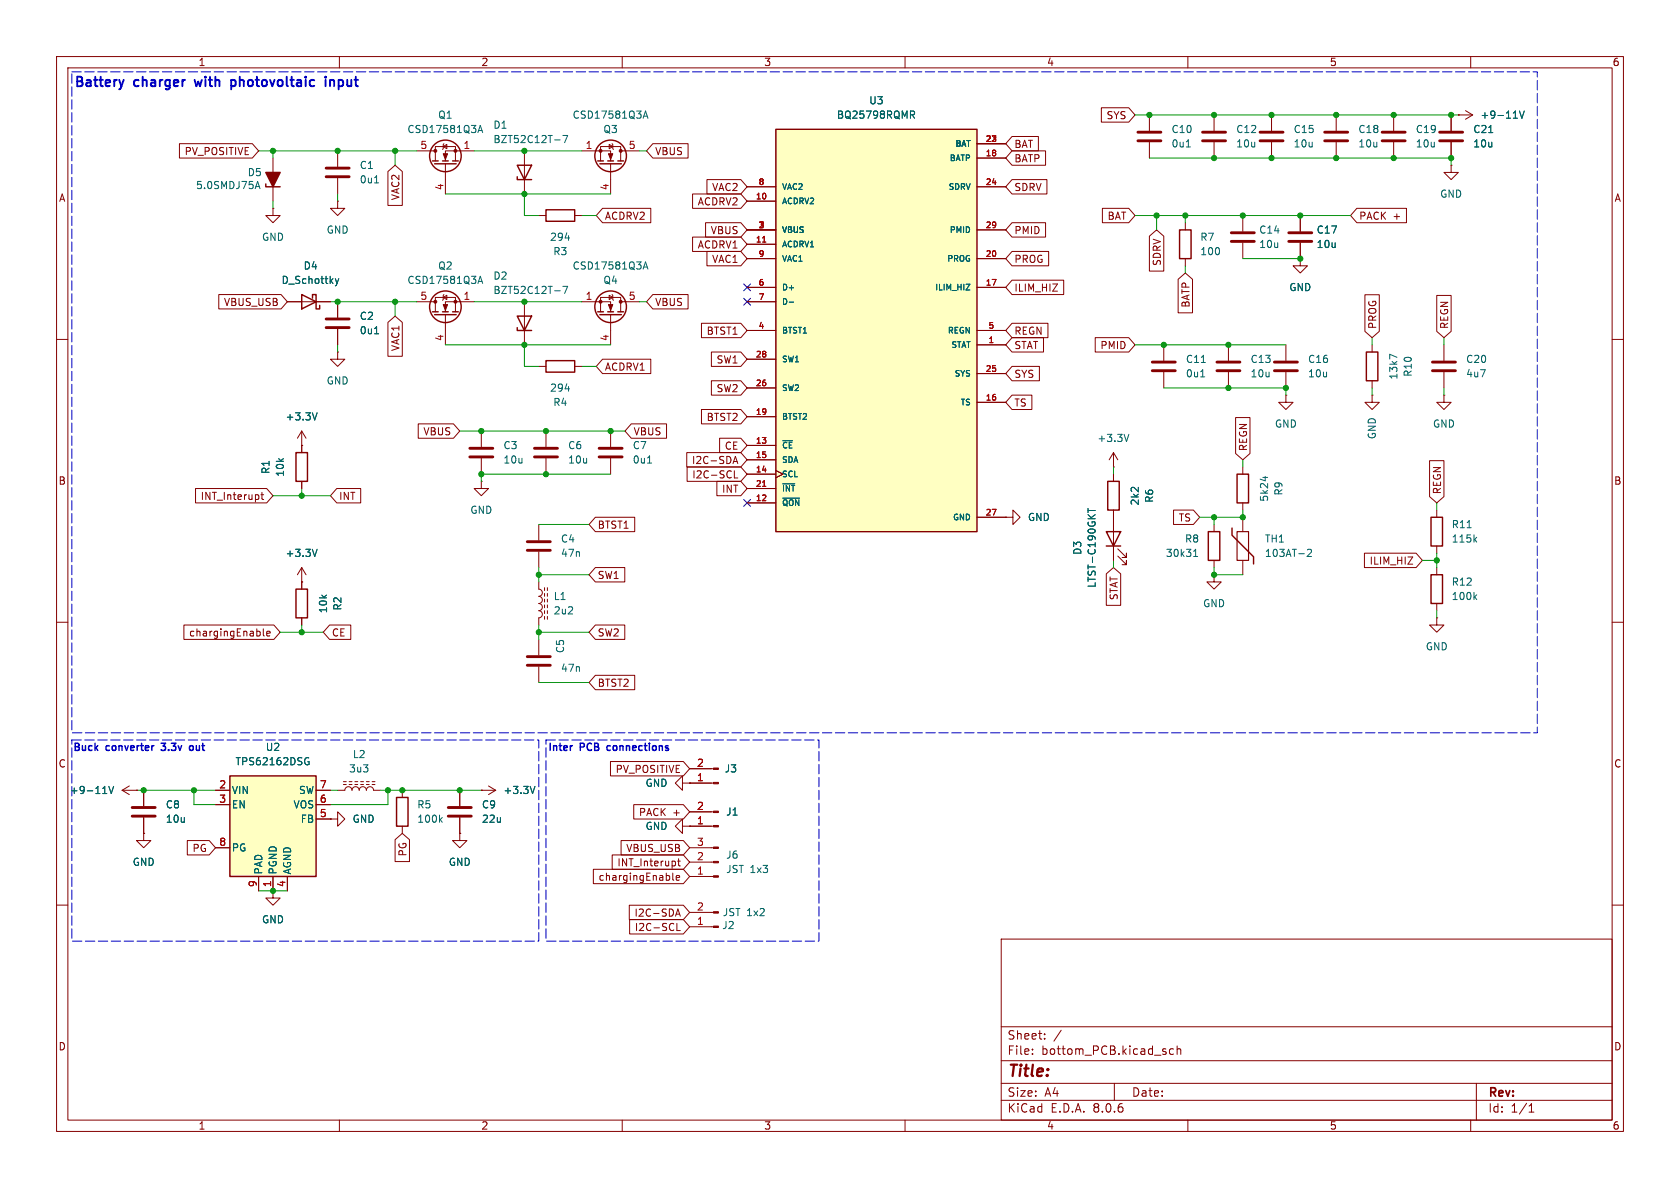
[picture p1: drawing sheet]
<svg xmlns="http://www.w3.org/2000/svg" width="297mm" height="210mm" viewBox="0 0 297 210" stroke-linecap="round" stroke-linejoin="round" font-family="sans-serif">
<g fill="none" stroke="#840000" stroke-width=".18">
<path d="M10 10h277v190h-277zM12 12h273v186h-273zM60 10v2M110 10v2M160 10v2M210 10v2M260 10v2M10 60h2M285 60h2M10 110h2M285 110h2M81.3 139.7v2.8"/>
<path d="M10 160h2M81.3 144.5v2.8M285 160h2M177 166h108v32h-108zM60 198v2M110 198v2M160 198v2M177 194.5h108M177 191.5h108M177 187.5h108M177 181.5h108M182.5 186.3v.1"/>
<path d="M182.5 185.5v.1M184.7 183.6v.1M184.7 182.8v.1M187.6 182.1l-1.3 2M197 191.5v3M207.5 185.5l-.5-.1-.3 .3v.4l.2 .2h.6M208.1 185.5l.2-.1 .4 .1v.9M208.1 184.9v1.5M210 198v2M260 198v2M261 191.5v6.5M270.3 196.6h.9"/>
<path d="M270.3 195.5l.4-.4v1.5"/>
</g>
<path d="M79.2 144.3h4.1M79.2 142.7h4.1" fill="none" stroke="#840000" stroke-width=".51"/>
<path d="M137.2 22.9h35.5v71.1h-35.5z" fill="#ffffc2"/>
<path d="M137.2 22.9h35.5v71.1h-35.5zM241.6 62.2h2v5.1h-2zM195.6 94h2.5l-1.3 2.5zM195.6 96.5h2.5M195.8 85.1h2.1v5.1h-2.1zM213.6 94h2v5.1h-2zM217.8 93.3v1.3l3.8 3.8v1.3M253 91.4h2v5.1h-2zM52.3 104.1h2.1v5.1h-2.1zM253 101.6h2v5.1h-2z" fill="none" stroke="#840000" stroke-width=".25"/>
<g fill="none" stroke="#840000" stroke-width=".18">
<path d="M259.1 19.6l1.2 .7M132.1 35.6h5.1M132.1 33h5.1M172.7 27.9h5.1M172.7 25.4h5.1M172.7 33h5.1M203.2 20.3v2.8M203.2 25.1v2.8M214.6 20.3v2.8M214.6 25.1v2.8M224.8 20.3v2.8M224.8 25.1v2.8"/>
<path d="M236.2 20.3v2.8M236.2 25.1v2.8M246.4 20.3v2.8M246.4 25.1v2.8M256.5 29.2v1.3h1.3l-1.3 1.3-1.2-1.3h1.2M256.5 29.2h.1M256.5 20.3v2.8M256.5 25.1v2.8M257.8 20.3h.1M257.8 20.3h2.5M260.3 20.3l-1.2 .8M132.1 43.2h5.1"/>
<path d="M132.1 50.8h5.1M132.1 40.6h5.1M132.1 45.7h5.1M132.1 58.4h5.1M132.1 53.3h5.1M172.7 50.8h5.1M172.7 40.6h5.1M172.7 45.7h5.1M172.7 58.4h5.1M132.1 78.7h5.1M132.1 73.7h5.1M132.1 68.6h5.1"/>
<path d="M132.1 63.5h5.1M172.7 61h5.1M172.7 71.1h5.1M172.7 66h5.1M242.6 61v1.2M242.6 67.3v1.3M255.3 69.9v1.2h1.2l-1.2 1.3-1.3-1.3h1.3M255.3 69.9h.1M255.3 61v2.8M255.3 65.8v2.8M132.1 88.9h5.1M132.1 83.8h5.1"/>
<path d="M132.1 81.3h5.1M132.1 86.4h5.1M137.2 83.2l1.2 .6-1.2 .7M172.7 91.4h5.1M196.8 82.6h.1M196.8 80v2.6M196.8 83.8v1.3M196.8 90.2v8.9M196.8 80l-.7 1.3M196.8 80l.8 1.3M197.6 98.3l1.5 1.5v-.7v.7h-.7M197.6 97l1.5 1.6v-.8v.8h-.7"/>
<path d="M214.6 92.7v1.3M214.6 99.1v1.2M219.7 91.4v2.6M219.7 99.1v2.5M254 90.2v1.2M254 96.5v1.3M53.3 102.9h.1M53.3 100.3l-.7 1.3M53.3 100.3v3.8M53.3 109.2v1.3M53.3 100.3l.8 1.3M214.6 101.6v1.3h1.3l-1.3 1.2-1.2-1.2h1.2"/>
<path d="M214.6 101.6h.1M254 109.2v1.3h1.3l-1.3 1.3-1.3-1.3h1.3M254 109.2h.1M254 100.3v1.3M254 106.7v1.3M21.6 139.7l1.3 .8M21.6 139.7h2.5M22.9 138.9l-1.3 .8M24.1 139.7h.1M25.4 139.7v2.8M25.4 147.3v1.3h1.3l-1.3 1.3-1.3-1.3h1.3M25.4 147.3h.1"/>
<path d="M25.4 144.5v2.8M48.3 157.5v1.3h1.2l-1.2 1.2-1.3-1.2h1.3M48.3 157.5h.1"/>
</g>
<path d="M134.8 42.8h.6M134.8 86h.6" fill="none" stroke="#a90000" stroke-width=".18"/>
<g fill="none" stroke="#006464" stroke-width=".18">
<path d="M161 19.6h.4l.3 .3-.1 .3-.6 .1M268.6 19.6l.4 1.3 .5-1.3M161.3 20.3l.4 .6M209.7 26h.7M263.2 23.4h.7M267.5 20.9h.8M139.5 53.4h.8M138.4 77.9h1.7M199.6 76.8l-.5 1.2M247 63.2l-1.3-.6v.9M56.1 97.1l-.5 1.3M138.4 88.1h3"/>
<path d="M138.4 85.5h2.1M192.3 89.9v.7M192.3 90.2h1.3M211 98.4h.7M211 97.5l.4-.4v1.3M231.1 97.2l.5-.1 .3 .4-.8 .9h.8M259.4 93.3h.7M260.7 95.3l.4 .5M261.1 95l-.5 .5M260.7 105.5l.4 .5M261.1 105.1l-.5 .5M19.2 139l.5 1.3 .4-1.3"/>
<path d="M18.2 140.3h.7"/>
</g>
<g fill="none" stroke="#840000" stroke-width=".51">
<path d="M201.2 24.9h4M201.2 23.4h4M212.6 24.9h4.1M212.6 23.4h4.1M222.8 24.9h4M222.8 23.4h4M234.2 24.9h4.1M234.2 23.4h4.1M244.3 24.9h4.1M244.3 23.4h4.1M254.5 24.9h4.1M254.5 23.4h4.1"/>
<path d="M253.2 65.5h4.1M253.2 64h4.1M23.4 144.3h4M23.4 142.7h4"/>
</g>
<path d="M218.7 94h2v5.1h-2z" fill="none" stroke="#840000" stroke-width=".2"/>
<path d="M40.6 137.2h15.3v17.7h-15.3z" fill="#ffffc2"/>
<g fill="none" stroke="#840000" stroke-width=".25">
<path d="M47 32.5v.5h2.5M76.5 28.4h1M76.8 29h3.8M78.2 28.4h1M80 28.4h1M91.4 31.2v.6h2.6M91.4 29.2h2.6l-1.3 2.6zM96.5 37.1h5.1v2h-5.1zM105.7 28.4h1M106 29h3.9M107.4 28.4h1.1M109.2 28.4h1"/>
<path d="M53.3 52.1l2.6 1.2-2.6 1.3zM55.2 52.7v-.6h.7v2.5h.6v-.6M76.5 55.1h1M76.8 55.6h3.8M78.2 55.1h1M80 55.1h1M91.4 57.9v.5h2.6M91.4 55.9h2.6l-1.3 2.5zM105.7 55.1h1M106 55.6h3.9M107.4 55.1h1.1M109.2 55.1h1"/>
<path d="M208.5 40.6h2.1v5.1h-2.1zM96.5 63.8h5.1v2h-5.1zM52.3 80h2.1v5.1h-2.1zM218.7 83.8h2v5.1h-2zM40.6 137.2h15.3v17.7h-15.3zM70.1 141h2v5.1h-2z"/>
<circle cx="78.7" cy="27.6" r="2.79"/>
<circle cx="107.9" cy="27.6" r="2.79"/>
<circle cx="78.7" cy="54.2" r="2.79"/>
<circle cx="107.9" cy="54.2" r="2.79"/>
</g>
<g fill="none" stroke="#840000" stroke-width=".18">
<path d="M194.7 19h4.8l1.2 1.3-1.2 1.3h-4.8zM31.7 25.4h12.9l1.1 1.3-1.1 1.2h-12.9zM48.3 36.8v1.3h1.2l-1.2 1.3-1.3-1.3h1.3M48.3 36.8h.1M48.3 27.9v7.7M59.7 35.6v1.2h1.3l-1.3 1.3-1.3-1.3h1.3M59.7 35.6h.1M59.7 26.7v2.8M59.7 31.5v2.8M68.6 30.3l1.2-1.1 1.3 1.1v6h-2.5zM73.7 26.7h3.3M77 28.4v-2.5h3.5v2.5"/>
<path d="M78.4 25.9l.6-.4v.8zM78.5 25.4l-.1 .1v.8l-.2 .1M78.7 29v5.3M83.8 26.7h-5.1v1.7M92.7 26.7v7.6M95.2 38.1h1.3M101.6 38.1h1.3M102.9 26.7h5v1.7M106.2 28.4v-2.5h3.5v2.5M106.5 36.8h8.6v2.6h-8.6l-1.1-1.3zM107.7 25.5l.6 .4-.6 .4zM107.9 29v5.3"/>
<path d="M108.2 25.4l.1 .1v.8l.2 .1M109.7 26.7h3.3M115.4 25.4h6.2v2.5h-6.2l-1.1-1.2zM122.4 34.3h8.6l1.1 1.3-1.1 1.2h-8.6zM124.7 39.4h6.3l1.1 1.2-1.1 1.3h-6.3zM125 31.7h6l1.1 1.3-1.1 1.3h-6zM132.1 35.6h5.1M132.1 33h5.1M172.7 27.9h5.1M172.7 25.4h5.1M172.7 33h5.1M178.9 26.7h5.9v2.5h-5.9l-1.1-1.3z"/>
<path d="M178.9 31.7h6.2v2.6h-6.2l-1.1-1.3zM178.9 24.1h4.7v2.6h-4.7l-1.1-1.3zM178.9 39.4h5.9v2.5h-5.9l-1.1-1.3zM194.9 36.8h4.6l1.2 1.3-1.2 1.3h-4.6zM209.5 39.4v1.2M219.7 38.1v2.8M229.9 38.1v2.8M239.9 36.8h8.7v2.6h-8.7l-1.1-1.3zM256.5 20.3v2.8M256.5 25.1v2.8M257.8 20.3h.1M38.7 52.1h11l1.1 1.2-1.1 1.3h-11z"/>
<path d="M50.8 53.3h7.6M59.7 53.3v2.8M59.7 58.2v2.8M68.6 57l1.2-1.1 1.3 1.1v6h-2.5zM73.7 53.3h3.3M77 55.1v-2.5h3.5v2.5M78.4 52.6l.6-.4v.8zM78.5 52.1l-.1 .1v.8l-.2 .1M78.7 55.6v5.4M83.8 53.3h-5.1v1.8M92.7 53.3v7.7M102.9 53.3h5v1.8"/>
<path d="M106.2 55.1v-2.5h3.5v2.5M107.7 52.2l.6 .4-.6 .4zM107.9 55.6v5.4M108.2 52.1l.1 .1v.8l.2 .1M109.7 53.3h3.3M115.4 52.1h6.2v2.5h-6.2l-1.1-1.3zM122.4 41.9h8.6l1.1 1.3-1.1 1.3h-8.6zM124 57.1h7l1.1 1.3-1.1 1.3h-7zM125 44.4h6l1.1 1.3-1.1 1.3h-6zM132.1 53.3h5.1M132.1 43.2h5.1M132.1 50.8h5.1"/>
<path d="M132.1 40.6h5.1M132.1 45.7h5.1M132.1 58.4h5.1M172.7 50.8h5.1M172.7 40.6h5.1M172.7 45.7h5.1M172.7 58.4h5.1M178.9 59.7h5.6v2.5h-5.6l-1.1-1.2zM178.9 57.1h6.4v2.6h-6.4l-1.1-1.3zM178.9 44.4h6.5v2.6h-6.5l-1.1-1.3zM178.9 49.5h9.1v2.6h-9.1l-1.1-1.3zM193.6 59.7h5.9l1.2 1.3-1.2 1.2h-5.9z"/>
<path d="M203.2 41.8l1.3-1.2 1.2 1.2v6.1h-2.5zM208.3 49.4l1.2-1.1 1.3 1.1v5.9h-2.5zM209.5 45.7v1.3M219.7 42.9v2.8M229.9 45.7v1.3h1.2l-1.2 1.3-1.3-1.3h1.3M229.9 45.7h.1M229.9 42.9v2.8M241.3 52.1h2.5v6.5l-1.2 1.1-1.3-1.1zM254 52.2h2.5v6.4l-1.2 1.1-1.3-1.1zM53.3 78.7h.1M53.3 76.2v3.8M53.3 76.2l-.7 1.3"/>
<path d="M53.3 76.2l.8 1.3M59.7 62.2v1.3h1.3l-1.3 1.3-1.3-1.3h1.3M59.7 62.2h.1M73.9 74.9h6.3l1.1 1.3-1.1 1.3h-6.3zM85.1 76.2v2.8M95.2 64.8h1.3M96.5 76.2v2.8M101.6 64.8h1.3M106.5 63.5h8.6v2.5h-8.6l-1.1-1.2zM107.9 76.2v2.8M111.6 74.9h6.2v2.6h-6.2l-1.1-1.3zM124 72.4h7l1.1 1.3-1.1 1.2h-7z"/>
<path d="M125.8 62.2h5.2l1.1 1.3-1.1 1.3h-5.2zM125.8 67.3h5.2l1.1 1.3-1.1 1.3h-5.2zM127.2 77.5h3.8l1.1 1.2-1.1 1.3h-3.8zM132.1 78.7h5.1M132.1 73.7h5.1M132.1 68.6h5.1M132.1 63.5h5.1M172.7 61h5.1M172.7 71.1h5.1M172.7 66h5.1M178.9 64.8h4.9v2.5h-4.9l-1.1-1.3zM178.9 69.8h3.5v2.6h-3.5l-1.1-1.3z"/>
<path d="M205.7 61v2.8M205.7 65.8v2.8M217.2 61v2.8M217.2 65.8v2.8M218.4 73.8h2.6v6.4l-1.3 1.1-1.3-1.1zM227.3 69.9v1.2h1.3l-1.3 1.3-1.2-1.3h1.2M227.3 69.9h.1M227.3 61v2.8M227.3 65.8v2.8M242.6 69.9v1.2h1.2l-1.2 1.3-1.3-1.3h1.3M242.6 69.9h.1M34.6 86.4h12.5l1.2 1.2-1.2 1.3h-12.5z"/>
<path d="M46.1 87.5h.5M46.3 87v1.1l.3 .2M53.3 85.1v1.3M59.5 86.4h4.3v2.5h-4.3l-1.1-1.3zM85.1 85.1v1.3h1.3l-1.3 1.2-1.3-1.2h1.3M85.1 85.1h.1M85.1 81v2.8M95.2 92.7v2.8M95.2 97.5v2.8M96.5 81v2.8M105.3 91.4h6.9v2.6h-6.9l-1.2-1.3zM107.9 81v2.8"/>
<path d="M121.4 80h9.6l1.1 1.3-1.1 1.3h-9.6zM121.5 82.5h9.5l1.1 1.3-1.1 1.3h-9.5zM126.7 85.1h4.3l1.1 1.3-1.1 1.2h-4.3zM129.6 82l.4-1.3 .4 1.3M129.7 81.6h.6M129.8 83.2v1.3h.6M132.1 88.9h5.1M132.1 83.8h5.1M132.1 81.3h5.1M132.1 86.4h5.1M137.2 83.2l1.2 .6-1.2 .7M172.7 91.4h5.1"/>
<path d="M177.8 91.4h1.3v-1.2l1.2 1.2-1.2 1.3v-1.3M177.8 91.4h.1M196.8 83.8v1.3M196.8 90.2v3.8M196.8 96.5v2.6M207.5 90.2h3.5l1.1 1.2-1.1 1.3h-3.5zM219.7 82.6v1.2M219.7 88.9v1.3M241.2 97.8h9.1l1.2 1.3-1.2 1.2h-9.1zM252.7 81.4h2.6v6.4l-1.3 1.1-1.3-1.1zM32.5 110.5h15.9l1.1 1.3-1.1 1.2h-15.9zM46.5 111.2v1l.2 .2"/>
<path d="M47.2 112l.6-.1-.1-.3h-.4l-.1 .2v.6h.5M53.3 102.9h.1M53.3 102.9v1.2M53.3 109.2v1.3M58.3 110.5h3.7v2.5h-3.7l-1.2-1.2zM95.2 108a.63 .63 0 0 1 .7 .6 .63 .63 0 0 1-.7 .6v1.3M95.2 104.1a.64 .64 0 0 1 .7 .7 .64 .64 0 0 1-.7 .6 .64 .64 0 0 1 .7 .7 .64 .64 0 0 1-.7 .6 .63 .63 0 0 1 .7 .6 .63 .63 0 0 1-.7 .7M95.2 102.9v1.2M95.2 113v2.8M95.2 117.9v2.8M96.3 103.9v.5M96.3 104.9v.5"/>
<path d="M96.3 105.9v.5M96.3 106.9v.5M96.3 108v.5M96.3 109v.5M96.8 103.9v.5M96.8 104.9v.5M96.8 105.9v.5M96.8 106.9v.5M96.8 108v.5M96.8 109v.5M105.3 119.4h6.9v2.5h-6.9l-1.2-1.2zM105.3 110.5h5.2v2.5h-5.2l-1.2-1.2z"/>
<path d="M105.3 100.3h5.2v2.6h-5.2l-1.2-1.3zM195.6 101.4l1.2-1.1 1.3 1.1v5.6h-2.5zM24.1 139.7h.1M25.4 139.7v2.8M38.1 139.7h2.5M55.9 139.7h2.5M59.7 139.7h1.3a.64 .64 0 0 1 .6-.6 .64 .64 0 0 1 .6 .6 .64 .64 0 0 1 .7-.6 .64 .64 0 0 1 .6 .6 .64 .64 0 0 1 .6-.6 .64 .64 0 0 1 .7 .6 .64 .64 0 0 1 .6-.6 .64 .64 0 0 1 .6 .6h1.3M60.7 138.7h.5M60.7 138.2h.5M61.7 138.7h.5M61.7 138.2h.5M62.7 138.7h.5"/>
<path d="M62.7 138.2h.5M63.8 138.7h.5M63.8 138.2h.5M64.8 138.7h.5M64.8 138.2h.5M65.8 138.7h.5M65.8 138.2h.5M71.1 139.7v1.3M81.3 139.7v2.8M85.1 139.7h.1M85.1 139.7h2.5M86.4 138.9l1.2 .8"/>
<path d="M87.6 139.7l-1.2 .8M107.9 134.6h12.9l1.1 1.3-1.1 1.3h-12.9zM120.6 138.4v-1.2l-1.2 1.2 1.2 1.3v-1.3h1.3M121.9 138.4h.1M121.9 135.9h4.2M121.9 138.4h4.2M25.4 147.3h.1M25.4 144.5v2.8M33.1 148.6h3.9l1.1 1.3-1.1 1.2h-3.9zM38.1 142.2h2.5M38.1 149.9h2.5M45.7 154.9v2.6"/>
<path d="M48.3 157.5h.1M48.3 154.9v2.6M50.8 154.9v2.6M55.9 142.2h2.5M55.9 144.8h2.5M58.4 144.8h1.3v-1.3l1.3 1.3-1.3 1.3v-1.3M58.4 144.8h.1M69.8 148.4l1.3-1.1 1.3 1.1v3.9h-2.6zM71.1 146.1v1.2M81.3 147.3v1.3h1.2l-1.2 1.3-1.3-1.3h1.3M81.3 147.3h.1M81.3 144.5v2.8"/>
<path d="M104.9 153.7h15.9l1.1 1.2-1.1 1.3h-15.9zM108.2 151.1h12.6l1.1 1.3-1.1 1.3h-12.6zM109.8 148.6h11l1.1 1.3-1.1 1.2h-11zM112 142.2h8.8l1.1 1.3-1.1 1.3h-8.8zM118.9 154.3v1.1l.2 .2M119.5 155.2l.6-.1v-.3h-.4l-.2 .1 .1 .6h.5M119.8 152.2h.5M120 151.8v1.1l.3 .2M120.6 146.1v-1.3l-1.2 1.3 1.2 1.2v-1.2h1.3M121.9 146.1h.1M121.9 149.9h4.2M121.9 143.5h4.2"/>
<path d="M121.9 146.1h4.2M121.9 152.4h4.2M121.9 154.9h4.2M111.2 160h9.6l1.1 1.3-1.1 1.3h-9.6zM111.3 162.6h9.5l1.1 1.2-1.1 1.3h-9.5zM119.4 162l.4-1.3 .5 1.3M119.5 161.6h.6M119.7 163.2v1.3h.6M121.9 161.3h4.2M121.9 163.8h4.2"/>
</g>
<g fill="none" stroke="#006464" stroke-width=".18">
<path d="M161 19.6h.4l.3 .3-.1 .3-.6 .1M268.6 19.6l.4 1.3 .5-1.3M45.2 33h.6M45.5 32.1l.5 1.2M66.2 32.3h.7M84.5 23.4l.4-1.2 .4 1.2M84.6 23.1h.6M98.1 24.7h.9M99.5 23.9h.9l-.6 1.3M113.7 20.9l.4-1.3 .4 1.3M113.8 20.5h.6M161.3 20.3l.4 .6"/>
<path d="M263.2 23.4h.7M267.5 20.9h.8M59.3 49.3l.3 .8M59.6 50.1l-.3 .4M59.9 49.3l-.3 .8M66.2 59h.7M84.5 50.1l.4-1.3 .4 1.3M84.6 49.7h.6M98.1 51.4h.9M99.5 50.6h.9l-.6 1.3M99.9 42.1h.8M113.7 47.6l.4-1.3 .4 1.3"/>
<path d="M113.8 47.2h.6M139.5 53.4h.8M56.1 73l-.5 1.2M99.9 68.7h.8M138.4 77.9h1.7M212.3 66.6h.7M212.4 64.1h.7M56.1 97.1l-.5 1.3M114.5 81.9h.7M138.4 88.1h3M138.4 85.5h2.1M192.3 89.9v.7"/>
<path d="M192.3 90.2h1.3M223.7 84.2v.8M19.2 139l.5 1.3 .4-1.3M54.1 134h.5M54.4 134.7h.2v.4l-.2 .1-.3-.1M94.6 139l-.4 1.3M18.2 140.3h.7M77.8 144.9l.4 .5M78.2 144.5l-.5 .5"/>
</g>
<g fill="none" stroke="#840000" stroke-width=".51">
<path d="M57.7 31.2h4M57.7 29.7h4M57.7 57.9h4M57.7 56.4h4M217.7 42.7h4M217.7 41.1h4M227.8 42.7h4.1M227.8 41.1h4.1M83.1 79.2h4M94.5 79.2h4.1M105.9 79.2h4.1M203.7 65.5h4.1"/>
<path d="M203.7 64h4.1M215.1 65.5h4.1M215.1 64h4.1M225.3 65.5h4.1M225.3 64h4.1M83.1 80.8h4M93.2 97.3h4.1M93.2 95.8h4.1M94.5 80.8h4.1M105.9 80.8h4.1M93.2 117.6h4.1M93.2 116.1h4.1"/>
</g>
<g fill="#840000" stroke="#840000" stroke-width=".18">
<path d="M107.6 27.2h.7l-.4 1z"/>
<path d="M126.1 143.4h.9v.2h-.9z"/>
<path d="M126.1 145.9h.9v.3h-.9z"/>
<path d="M126.1 149.7h.9v.3h-.9z"/>
<path d="M126.1 152.3h.9v.2h-.9z"/>
<path d="M126.1 154.8h.9v.3h-.9z"/>
<path d="M126.1 135.8h.9v.2h-.9z"/>
<path d="M126.1 138.3h.9v.3h-.9z"/>
<path d="M126.1 161.2h.9v.2h-.9z"/>
<path d="M126.1 163.7h.9v.3h-.9z"/>
<path d="M78.4 27.2h.7l-.4 1z"/>
<path d="M78.4 53.8h.7l-.4 1.1z"/>
<path d="M107.6 53.8h.7l-.4 1.1z"/>
<circle cx="106.2" cy="26.7" r=".25"/>
<circle cx="109.7" cy="26.7" r=".25"/>
<circle cx="80.5" cy="26.7" r=".25"/>
<circle cx="77" cy="26.7" r=".25"/>
<circle cx="80.5" cy="53.3" r=".25"/>
<circle cx="77" cy="53.3" r=".25"/>
<circle cx="106.2" cy="53.3" r=".25"/>
<circle cx="109.7" cy="53.3" r=".25"/>
</g>
<path d="M47 30.5h2.5l-1.2 2.5z" fill="#840000" stroke="#840000" stroke-width=".25"/>
<path d="M28.5 131.4h.8M28.5 132.5v.1M34 131.9l-.3-.1-.2 .3 .1 .5h.4M101.1 131.8h.1" fill="none" stroke="#0000c2" stroke-width=".25"/>
<path d="M21.9 14.1l-.4 1.1M40.9 14.1v1.7M40.9 14.2h.6M40.9 15.2h.6M57.6 13.6v.1M57.6 14.1v1.1M58.4 14.1v1.1M59 14.2a.45 .45 0 0 0-.6 .1" fill="none" stroke="#0000c2" stroke-width=".34"/>
<path d="M12.7 12.7h259.1v116.8h-259.1zM12.7 130.8h82.5v35.6h-82.5zM96.5 130.8h48.3v35.6h-48.3z" fill="none" stroke="#0000c2" stroke-width=".18" stroke-dasharray="1.7 .6"/>
<g fill="none" stroke="#009600" stroke-width=".18">
<path d="M45.7 26.7h28M48.3 26.7v1.2M48.3 35.6v1.2M59.7 34.3v1.3M69.8 26.7v2.5M78.7 34.3h29.2M83.8 26.7h19.1M92.7 34.3v3.8h2.5M102.9 38.1h2.5M113 26.7h1.3M200.7 38.1h38.1M200.7 20.3h57.1"/>
<path d="M203.2 27.9h53.3v1.3M204.5 38.1v2.5M209.5 38.1v1.3M58.4 53.3h15.3M69.8 53.3v2.6M83.8 53.3h19.1M113 53.3h1.3M209.5 47v1.3M219.7 45.7h10.2M242.6 59.7v1.3M255.3 59.7v1.3M59.7 61v1.2"/>
<path d="M78.7 61h29.2M81.3 76.2h29.2M92.7 61v3.8h2.5M102.9 64.8h2.5M200.7 61h26.6M205.7 68.6h21.6v1.3M242.6 68.6v1.3M255.3 68.6v1.3M48.3 87.6h10.1M53.3 86.4v1.2M95.2 92.7h8.9M107.9 83.8h-22.8v1.3"/>
<path d="M196.8 82.6v1.2M196.8 99.1v1.2M214.6 91.4v1.3M219.7 81.3v1.3M219.7 90.2v1.2h-7.6M251.5 99.1h2.5M254 88.9v1.3M254 97.8v2.5M49.5 111.8h7.6M53.3 110.5v1.3M95.2 101.6h8.9M95.2 100.3v2.6"/>
<path d="M95.2 110.5v2.5M95.2 111.8h8.9M214.6 100.3v1.3h5.1M254 108v1.2M24.1 139.7h14M34.3 139.7v2.5h3.8M58.4 139.7h1.3M67.3 139.7h17.8M68.6 139.7v2.5h-10.2M95.2 120.7h8.9M45.7 157.5h5.1"/>
</g>
<path d="M131.5 50.2l1.2 1.2M131.5 52.7l1.2 1.2M132.7 50.2l-1.2 1.2M132.7 52.7l-1.2 1.2M131.5 88.3l1.2 1.2M132.7 88.3l-1.2 1.2" fill="none" stroke="#000084" stroke-width=".18"/>
<path d="M134.8 42.8h.6M134.8 86h.6" fill="none" stroke="#a90000" stroke-width=".18"/>
<g fill="#009600" stroke="#009600" stroke-width=".18">
<circle cx="53.3" cy="111.8" r=".46"/>
<circle cx="34.3" cy="139.7" r=".46"/>
<circle cx="68.6" cy="139.7" r=".46"/>
<circle cx="25.4" cy="139.7" r=".46"/>
<circle cx="48.3" cy="157.5" r=".46"/>
<circle cx="53.3" cy="87.6" r=".46"/>
<circle cx="92.7" cy="34.3" r=".46"/>
<circle cx="107.9" cy="76.2" r=".46"/>
<circle cx="96.5" cy="83.8" r=".46"/>
<circle cx="96.5" cy="76.2" r=".46"/>
<circle cx="92.7" cy="61" r=".46"/>
<circle cx="92.7" cy="53.3" r=".46"/>
<circle cx="85.1" cy="83.8" r=".46"/>
<circle cx="85.1" cy="76.2" r=".46"/>
<circle cx="69.8" cy="53.3" r=".46"/>
<circle cx="59.7" cy="53.3" r=".46"/>
<circle cx="69.8" cy="26.7" r=".46"/>
<circle cx="92.7" cy="26.7" r=".46"/>
<circle cx="59.7" cy="26.7" r=".46"/>
<circle cx="95.2" cy="111.8" r=".46"/>
<circle cx="81.3" cy="139.7" r=".46"/>
<circle cx="71.1" cy="139.7" r=".46"/>
<circle cx="95.2" cy="101.6" r=".46"/>
<circle cx="229.9" cy="38.1" r=".46"/>
<circle cx="246.4" cy="27.9" r=".46"/>
<circle cx="256.5" cy="27.9" r=".46"/>
<circle cx="229.9" cy="45.7" r=".46"/>
<circle cx="224.8" cy="20.3" r=".46"/>
<circle cx="236.2" cy="27.9" r=".46"/>
<circle cx="236.2" cy="20.3" r=".46"/>
<circle cx="224.8" cy="27.9" r=".46"/>
<circle cx="214.6" cy="27.9" r=".46"/>
<circle cx="214.6" cy="20.3" r=".46"/>
<circle cx="246.4" cy="20.3" r=".46"/>
<circle cx="256.5" cy="20.3" r=".46"/>
<circle cx="219.7" cy="38.1" r=".46"/>
<circle cx="203.2" cy="20.3" r=".46"/>
<circle cx="217.2" cy="61" r=".46"/>
<circle cx="227.3" cy="68.6" r=".46"/>
<circle cx="254" cy="99.1" r=".46"/>
<circle cx="214.6" cy="101.6" r=".46"/>
<circle cx="219.7" cy="91.4" r=".46"/>
<circle cx="204.5" cy="38.1" r=".46"/>
<circle cx="209.5" cy="38.1" r=".46"/>
<circle cx="214.6" cy="91.4" r=".46"/>
<circle cx="217.2" cy="68.6" r=".46"/>
<circle cx="205.7" cy="61" r=".46"/>
<circle cx="48.3" cy="26.7" r=".46"/>
</g>
<text font-size="2.8" fill="#840000" x="178" y="190.9">Title:</text>
<g font-size="2.3" fill="#0000c2">
<text x="12.9" y="15.8">Battery</text>
<text x="23.7" y="15.8">charger</text>
<text x="35.2" y="15.8">with</text>
<text x="42.1" y="15.8">photovoltaic</text>
<text x="59.5" y="15.8">input</text>
</g>
<g font-size="2.1" fill="#840000">
<text x="178" y="184">Sheet:</text>
<text x="178" y="186.7">File:</text>
<text x="184.1" y="186.7">bottom_PCB.kicad_sch</text>
<text x="178" y="196.9">KiCad</text>
<text x="178" y="194.1">Size:</text>
<text x="184.7" y="194.1">A4</text>
<text x="185.7" y="196.9">E.D.A.</text>
<text x="193.3" y="196.9">8.0.6</text>
<text x="200" y="194.1">Date:</text>
<text x="263" y="194.3">Rev:</text>
<text x="263" y="196.9">Id:</text>
<text x="267.1" y="196.9">1/1</text>
</g>
<g font-size="1.8" fill="#840000">
<text x="35" y="11.9">1</text>
<text x="85" y="11.9">2</text>
<text x="135" y="11.9">3</text>
<text x="185" y="11.9">4</text>
<text x="235" y="11.9">5</text>
<text x="285" y="11.9">6</text>
<text x="195.5" y="21.3">SYS</text>
<text x="32.5" y="27.6">PV_POSITIVE</text>
<text x="115.7" y="27.6">VBUS</text>
<text x="179.2" y="28.9">BATP</text>
<text x="179.2" y="26.4">BAT</text>
<text x="10.3" y="35.9">A</text>
<text x="70.8" y="35.5" transform="rotate(-90 70.8 35.5)">VAC2</text>
<text x="125.8" y="34">VAC2</text>
<text x="179.2" y="34">SDRV</text>
<text x="285.3" y="35.9">A</text>
<text x="106.8" y="39.1">ACDRV2</text>
<text x="123.3" y="36.5">ACDRV2</text>
<text x="125.5" y="41.6">VBUS</text>
<text x="179.2" y="41.6">PMID</text>
<text x="195.7" y="39.1">BAT</text>
<text x="240.2" y="39.1">PACK</text>
<text x="246.3" y="39.1">+</text>
<text x="123.3" y="44.1">ACDRV1</text>
<text x="125.8" y="46.7">VAC1</text>
<text x="179.2" y="46.7">PROG</text>
<text x="205.4" y="47.1" transform="rotate(-90 205.4 47.1)">SDRV</text>
<text x="179.2" y="51.8">ILIM_HIZ</text>
<text x="39.5" y="54.3">VBUS_USB</text>
<text x="115.7" y="54.3">VBUS</text>
<text x="124.8" y="59.4">BTST1</text>
<text x="179.2" y="59.4">REGN</text>
<text x="210.5" y="54.5" transform="rotate(-90 210.5 54.5)">BATP</text>
<text x="243.5" y="58.3" transform="rotate(-90 243.5 58.3)">PROG</text>
<text x="256.2" y="58.3" transform="rotate(-90 256.2 58.3)">REGN</text>
<text x="70.8" y="62.2" transform="rotate(-90 70.8 62.2)">VAC1</text>
<text x="106.8" y="65.7">ACDRV1</text>
<text x="126.6" y="64.5">SW1</text>
<text x="179.2" y="61.9">STAT</text>
<text x="194.4" y="61.9">PMID</text>
<text x="126.6" y="69.5">SW2</text>
<text x="179.2" y="67">SYS</text>
<text x="74.7" y="77.2">VBUS</text>
<text x="111.9" y="77.2">VBUS</text>
<text x="124.8" y="74.6">BTST2</text>
<text x="179.2" y="72.1">TS</text>
<text x="122.2" y="82.2">I2C-SDA</text>
<text x="128" y="79.7">CE</text>
<text x="220.7" y="79.9" transform="rotate(-90 220.7 79.9)">REGN</text>
<text x="10.3" y="85.9">B</text>
<text x="35.4" y="88.6">INT_Interupt</text>
<text x="59.8" y="88.6">INT</text>
<text x="122.3" y="84.8">I2C-SCL</text>
<text x="127.5" y="87.3">INT</text>
<text x="255" y="87.5" transform="rotate(-90 255 87.5)">REGN</text>
<text x="285.3" y="85.9">B</text>
<text x="105.6" y="93.7">BTST1</text>
<text x="208.3" y="92.4">TS</text>
<text x="242" y="100">ILIM_HIZ</text>
<text x="105.6" y="102.6">SW1</text>
<text x="197.8" y="106.2" transform="rotate(-90 197.8 106.2)">STAT</text>
<text x="33.3" y="112.7">chargingEnable</text>
<text x="58.6" y="112.7">CE</text>
<text x="105.6" y="112.7">SW2</text>
<text x="105.6" y="121.6">BTST2</text>
<text x="10.3" y="135.9">C</text>
<text x="108.7" y="136.8">PV_POSITIVE</text>
<text x="285.3" y="135.9">C</text>
<text x="112.8" y="144.5">PACK</text>
<text x="118.9" y="144.5">+</text>
<text x="33.9" y="150.8">PG</text>
<text x="72.1" y="151.5" transform="rotate(-90 72.1 151.5)">PG</text>
<text x="105.7" y="155.9">chargingEnable</text>
<text x="109" y="153.4">INT_Interupt</text>
<text x="110.6" y="150.8">VBUS_USB</text>
<text x="112.1" y="162.2">I2C-SDA</text>
<text x="112.1" y="164.8">I2C-SCL</text>
<text x="10.3" y="185.9">D</text>
<text x="285.3" y="185.9">D</text>
<text x="35" y="199.9">1</text>
<text x="85" y="199.9">2</text>
<text x="135" y="199.9">3</text>
<text x="185" y="199.9">4</text>
<text x="235" y="199.9">5</text>
<text x="285" y="199.9">6</text>
</g>
<g font-size="1.8" fill="#006464">
<text x="71.9" y="23.7">CSD17581Q3A</text>
<text x="77.4" y="21.2">Q1</text>
<text x="87.1" y="23">D1</text>
<text x="101.1" y="21.2">CSD17581Q3A</text>
<text x="106.6" y="23.7">Q3</text>
<text x="147.9" y="21.2">BQ25798RQMR</text>
<text x="153.6" y="18.6">U3</text>
<text x="207" y="23.7">C10</text>
<text x="218.4" y="23.7">C12</text>
<text x="228.6" y="23.7">C15</text>
<text x="240" y="23.7">C18</text>
<text x="250.2" y="23.7">C19</text>
<text x="260.4" y="23.7">C21</text>
<text x="261.6" y="21.2">+9-11V</text>
<text x="87.1" y="25.5">BZT52C12T-7</text>
<text x="207" y="26.3">0u1</text>
<text x="218.4" y="26.3">10u</text>
<text x="228.6" y="26.3">10u</text>
<text x="240" y="26.3">10u</text>
<text x="250.2" y="26.3">10u</text>
<text x="260.4" y="26.3">10u</text>
<text x="34.6" y="33.6">5.0SMDJ75A</text>
<text x="43.7" y="31.3">D5</text>
<text x="63.5" y="30.1">C1</text>
<text x="63.5" y="32.6">0u1</text>
<text x="254.5" y="35.2">GND</text>
<text x="57.7" y="41.5">GND</text>
<text x="222.5" y="41.5">C14</text>
<text x="232.7" y="41.5">C17</text>
<text x="46.2" y="42.8">GND</text>
<text x="53.6" y="47.9">D4</text>
<text x="77.4" y="47.9">Q2</text>
<text x="97.1" y="42.8">294</text>
<text x="97.7" y="45.3">R3</text>
<text x="101.1" y="47.9">CSD17581Q3A</text>
<text x="212.1" y="42.8">R7</text>
<text x="212.1" y="45.3">100</text>
<text x="222.5" y="44">10u</text>
<text x="232.7" y="44">10u</text>
<text x="49.7" y="50.4">D_Schottky</text>
<text x="71.9" y="50.4">CSD17581Q3A</text>
<text x="87.1" y="49.6">D2</text>
<text x="87.1" y="52.2">BZT52C12T-7</text>
<text x="106.6" y="50.4">Q4</text>
<text x="227.8" y="51.7">GND</text>
<text x="63.5" y="56.7">C2</text>
<text x="63.5" y="59.3">0u1</text>
<text x="209.6" y="64.4">C11</text>
<text x="221" y="64.4">C13</text>
<text x="231.1" y="64.4">C16</text>
<text x="259.1" y="64.4">C20</text>
<text x="57.7" y="68.2">GND</text>
<text x="97.1" y="69.4">294</text>
<text x="97.7" y="72">R4</text>
<text x="209.6" y="66.9">0u1</text>
<text x="221" y="66.9">10u</text>
<text x="231.1" y="66.9">10u</text>
<text x="247.2" y="67.2" transform="rotate(-90 247.2 67.2)">13k7</text>
<text x="249.8" y="66.7" transform="rotate(-90 249.8 66.7)">R10</text>
<text x="259.1" y="66.9">4u7</text>
<text x="50.4" y="74.5">+3.3V</text>
<text x="225.3" y="75.8">GND</text>
<text x="243.4" y="77.7" transform="rotate(-90 243.4 77.7)">GND</text>
<text x="253.2" y="75.8">GND</text>
<text x="47.9" y="83.9" transform="rotate(-90 47.9 83.9)">R1</text>
<text x="88.9" y="79.6">C3</text>
<text x="88.9" y="82.1">10u</text>
<text x="100.3" y="79.6">C6</text>
<text x="100.3" y="82.1">10u</text>
<text x="111.8" y="79.6">C7</text>
<text x="111.8" y="82.1">0u1</text>
<text x="193.9" y="78.3">+3.3V</text>
<text x="50.4" y="84.4" transform="rotate(-90 50.4 84.4)">10k</text>
<text x="201.5" y="89.5" transform="rotate(-90 201.5 89.5)">2k2</text>
<text x="204.1" y="89" transform="rotate(-90 204.1 89)">R6</text>
<text x="224.4" y="88.8" transform="rotate(-90 224.4 88.8)">5k24</text>
<text x="226.9" y="87.7" transform="rotate(-90 226.9 87.7)">R9</text>
<text x="83.1" y="91">GND</text>
<text x="181.6" y="92.3">GND</text>
<text x="256.6" y="93.6">R11</text>
<text x="50.4" y="98.7">+3.3V</text>
<text x="99.1" y="96.1">C4</text>
<text x="99.1" y="98.7">47n</text>
<text x="191.4" y="98.2" transform="rotate(-90 191.4 98.2)">D3</text>
<text x="206" y="98.7">30k31</text>
<text x="209.4" y="96.1">R8</text>
<text x="223.5" y="96.1">TH1</text>
<text x="223.5" y="98.7">103AT-2</text>
<text x="256.6" y="96.1">115k</text>
<text x="97.8" y="106.3">L1</text>
<text x="193.9" y="104" transform="rotate(-90 193.9 104)">LTST-C190GKT</text>
<text x="212.6" y="107.5">GND</text>
<text x="256.6" y="103.7">R12</text>
<text x="256.6" y="106.3">100k</text>
<text x="58" y="108.5" transform="rotate(-90 58 108.5)">10k</text>
<text x="60.6" y="108" transform="rotate(-90 60.6 108)">R2</text>
<text x="97.8" y="108.8">2u2</text>
<text x="99.1" y="119">47n</text>
<text x="99.9" y="115.6" transform="rotate(-90 99.9 115.6)">C5</text>
<text x="252" y="115.2">GND</text>
<text x="41.5" y="135.5">TPS62162DSG</text>
<text x="46.9" y="132.9">U2</text>
<text x="61.6" y="136.8">3u3</text>
<text x="62.3" y="134.2">L2</text>
<text x="128" y="136.8">J3</text>
<text x="12.2" y="140.6">+9-11V</text>
<text x="29.2" y="143.1">C8</text>
<text x="40.9" y="140.6">VIN</text>
<text x="40.9" y="143.1">EN</text>
<text x="51.8" y="143.1">VOS</text>
<text x="52.8" y="140.6">SW</text>
<text x="73.7" y="143.1">R5</text>
<text x="85.1" y="143.1">C9</text>
<text x="88.9" y="140.6">+3.3V</text>
<text x="114" y="139.3">GND</text>
<text x="29.2" y="145.6">10u</text>
<text x="53.1" y="145.6">FB</text>
<text x="62.2" y="145.6">GND</text>
<text x="73.7" y="145.6">100k</text>
<text x="85.1" y="145.6">22u</text>
<text x="114" y="146.9">GND</text>
<text x="128.3" y="144.4">J1</text>
<text x="23.4" y="153.3">GND</text>
<text x="40.9" y="150.7">PG</text>
<text x="46.6" y="154.7" transform="rotate(-90 46.6 154.7)">PAD</text>
<text x="49.1" y="154.7" transform="rotate(-90 49.1 154.7)">PGND</text>
<text x="51.7" y="154.7" transform="rotate(-90 51.7 154.7)">AGND</text>
<text x="79.2" y="153.3">GND</text>
<text x="128.3" y="152">J6</text>
<text x="128.3" y="154.5">JST 1x3</text>
<text x="46.2" y="163.4">GND</text>
<text x="127.6" y="164.4">J2</text>
<text x="127.7" y="162.2">JST 1x2</text>
</g>
<g font-size="1.8" fill="#a90000">
<text x="74.2" y="26.4">5</text>
<text x="81.8" y="26.4">1</text>
<text x="103.4" y="26.4">1</text>
<text x="111.1" y="26.4">5</text>
<text x="78.5" y="33.7" transform="rotate(-90 78.5 33.7)">4</text>
<text x="107.7" y="33.7" transform="rotate(-90 107.7 33.7)">4</text>
<text x="74.2" y="53.1">5</text>
<text x="81.8" y="53.1">1</text>
<text x="103.4" y="53.1">1</text>
<text x="111.1" y="53.1">5</text>
<text x="78.5" y="60.4" transform="rotate(-90 78.5 60.4)">4</text>
<text x="107.7" y="60.4" transform="rotate(-90 107.7 60.4)">4</text>
<text x="123.1" y="135.6">2</text>
<text x="38.7" y="139.4">2</text>
<text x="38.7" y="142">3</text>
<text x="56.4" y="142">6</text>
<text x="56.4" y="139.4">7</text>
<text x="123.1" y="143.3">2</text>
<text x="123.1" y="138.2">1</text>
<text x="38.7" y="149.6">8</text>
<text x="56.4" y="144.5">5</text>
<text x="123.1" y="145.8">1</text>
<text x="123.1" y="149.6">3</text>
<text x="123.1" y="154.7">1</text>
<text x="123.1" y="152.1">2</text>
<text x="45.5" y="156.9" transform="rotate(-90 45.5 156.9)">9</text>
<text x="48" y="156.9" transform="rotate(-90 48 156.9)">1</text>
<text x="50.5" y="156.9" transform="rotate(-90 50.5 156.9)">4</text>
<text x="123.1" y="161">2</text>
<text x="123.1" y="163.6">1</text>
</g>
<g font-size="1.8" fill="#0000c2">
<text x="12.7" y="133.1">Buck</text>
<text x="18.8" y="133.1">converter</text>
<text x="29.1" y="133.1">3.3v</text>
<text x="34.5" y="133.1">out</text>
<text x="96.7" y="133.1">Inter</text>
<text x="102.5" y="133.1">PCB</text>
<text x="107.8" y="133.1">connections</text>
</g>
<g font-size="1.4" fill="#006464">
<text x="167.8" y="28.7">BATP</text>
<text x="168.8" y="26.1">BAT</text>
<text x="138.2" y="33.8">VAC2</text>
<text x="167.6" y="33.8">SDRV</text>
<text x="138.2" y="36.3">ACDRV2</text>
<text x="138.2" y="41.4">VBUS</text>
<text x="167.8" y="41.4">PMID</text>
<text x="138.2" y="43.9">ACDRV1</text>
<text x="138.2" y="46.5">VAC1</text>
<text x="167.3" y="46.5">PROG</text>
<text x="138.2" y="51.5">D+</text>
<text x="165.2" y="51.5">ILIM_HIZ</text>
<text x="138.2" y="59.2">BTST1</text>
<text x="138.2" y="54.1">D-</text>
<text x="167.4" y="59.2">REGN</text>
<text x="138.2" y="64.2">SW1</text>
<text x="168.1" y="61.7">STAT</text>
<text x="138.2" y="69.3">SW2</text>
<text x="168.6" y="66.8">SYS</text>
<text x="169.7" y="71.9">TS</text>
<text x="138.2" y="74.4">BTST2</text>
<text x="138.2" y="79.5">~{CE}</text>
<text x="138.2" y="82">SDA</text>
<text x="138.2" y="89.6">~{QON}</text>
<text x="138.2" y="84.6">SCL</text>
<text x="138.2" y="87.1">~{INT}</text>
<text x="168.4" y="92.2">GND</text>
</g>
<g font-size="1.4" fill="#a90000">
<text x="174.2" y="27.7">18</text>
<text x="174.2" y="25.1">22</text>
<text x="175" y="25.1">3</text>
<text x="133.5" y="35.3">10</text>
<text x="134" y="32.8">8</text>
<text x="174.2" y="32.8">24</text>
<text x="134" y="40.4">2</text>
<text x="174.2" y="40.4">29</text>
<text x="133.5" y="42.9">11</text>
<text x="134" y="45.5">9</text>
<text x="174.2" y="45.5">20</text>
<text x="134" y="50.5">6</text>
<text x="134" y="53.1">7</text>
<text x="174.2" y="50.5">17</text>
<text x="134" y="58.2">4</text>
<text x="174.6" y="58.2">5</text>
<text x="133.5" y="63.2">28</text>
<text x="174.2" y="65.8">25</text>
<text x="174.6" y="60.7">1</text>
<text x="133.5" y="68.3">26</text>
<text x="174.2" y="70.9">16</text>
<text x="133.5" y="73.4">19</text>
<text x="133.5" y="78.5">13</text>
<text x="133.5" y="83.6">14</text>
<text x="133.5" y="81">15</text>
<text x="133.5" y="88.6">12</text>
<text x="133.5" y="86.1">21</text>
<text x="174.2" y="91.2">27</text>
</g>
</svg>
